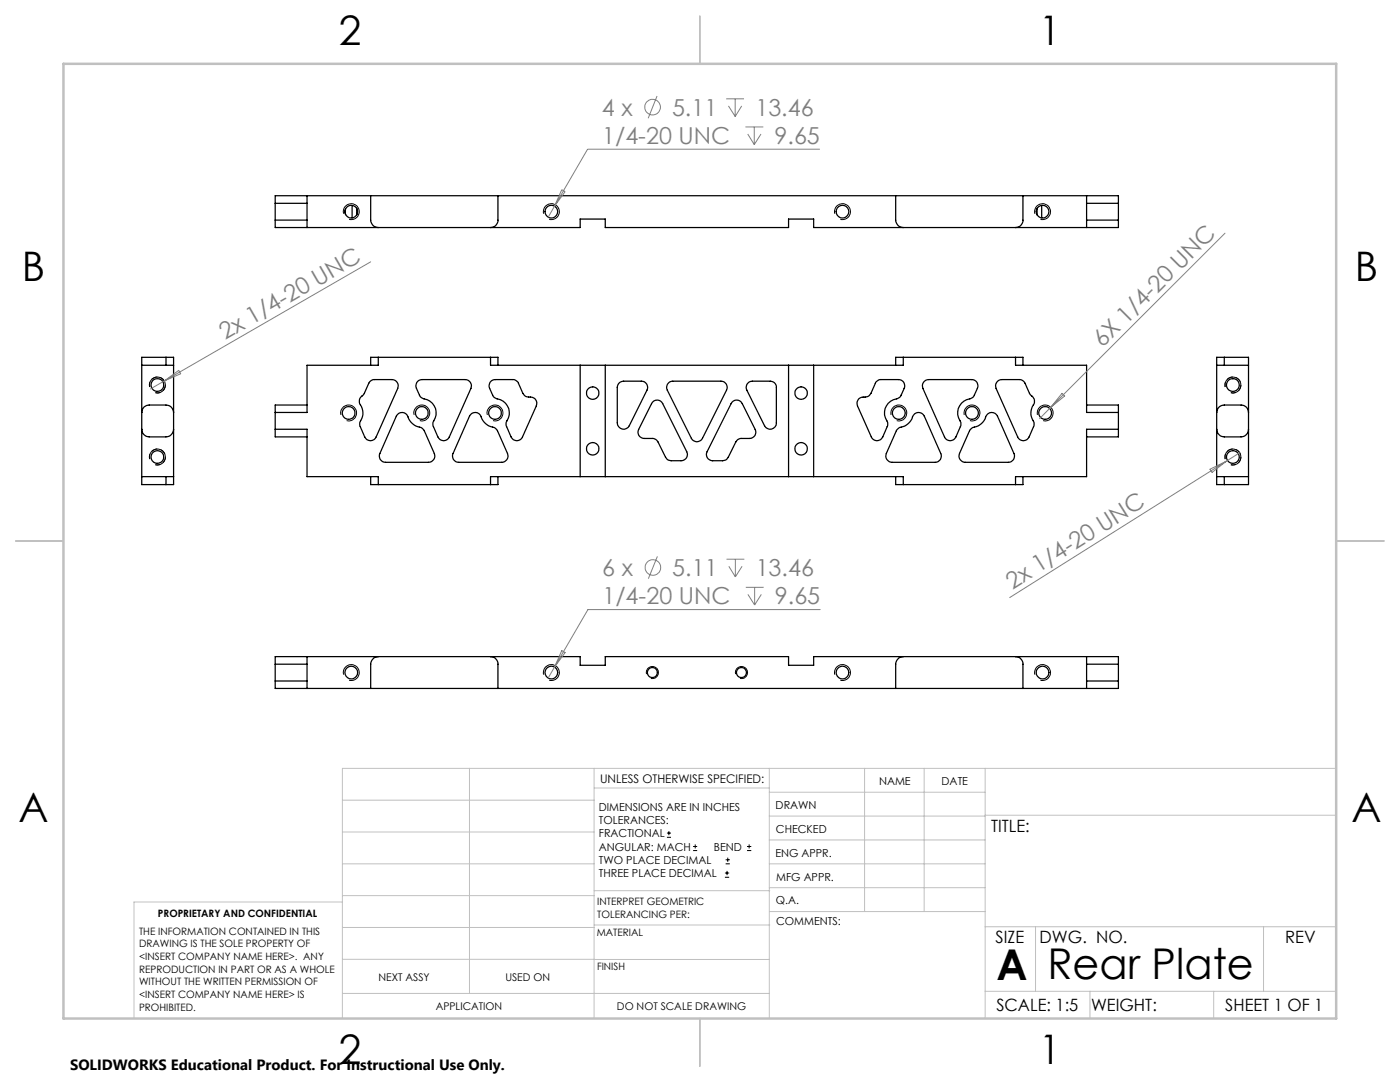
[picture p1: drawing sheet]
<svg xmlns="http://www.w3.org/2000/svg" width="279mm" height="216mm" viewBox="0 0 279 216" stroke-linecap="round" stroke-linejoin="round" font-family="sans-serif">
<g fill="none" stroke="#000" stroke-width=".25">
<path d="M61.3 39.1v6.3M74 39.1v4.8a1.51 1.51 0 0 0 1.5 1.5M99.4 39.1v4.8a1.45 1.45 0 0 1-1.5 1.5M178.8 39.1v4.8a1.51 1.51 0 0 0 1.5 1.5M204.2 39.1v4.8a1.45 1.45 0 0 1-1.5 1.5M216.9 39.1v6.3M54.9 40.6v-1.5h168.3v1.5M54.9 43.9v1.5h60.9v-1.7h5v1.7h36.6v-1.7h5v1.7h60.8v-1.5M54.9 40.6v3.3M54.9 40.6h6.4M54.9 43.9h6.4M69 41.6v1.2"/>
<path d="M70.3 41v2.5M71.2 41.6v1.3M207 41.6v1.3M207.9 41v2.5M216.9 40.6h6.3M216.9 43.9h6.3M223.2 40.6v3.3M28.3 72.9h6.3M33.1 71.3h1.5v25.4h-1.5M33.1 71.3h-4.8v25.4h4.8M33.1 71.3v1.6M73.9 76.1l.7-.4h3.6a1.26 1.26 0 0 1 1.2 1.8l-4.3 9.7a1.23 1.23 0 0 1-1.2 .7 1.23 1.23 0 0 1-1.1-.7l-1-2.2a1.5 1.5 0 0 1 .4-1.4 3.3 3.3 0 0 0-.5-3.3 1.82 1.82 0 0 1 .9-1.6z"/>
<path d="M75.5 71.3h-1.5v1.6M75.5 71.3v1.6h-14.2v9.4h-6.4M75.5 71.3h22.4M83.4 76.1l.8-.4h8.6a1.26 1.26 0 0 1 1.2 1.8l-4.3 9.7a1.23 1.23 0 0 1-1.2 .7 1.23 1.23 0 0 1-1.1-.7l-1-2.2v-.6a3 3 0 0 0-2.1-4.9l-.4-.4-.9-1.9 .1-.6zM97.9 71.3h1.5v1.6M97.9 71.3v1.6h82.4v-1.6M98 76.1l.8-.4h3.5a1.29 1.29 0 0 1 1.2 .8l.9 2a1.61 1.61 0 0 0 1.8 .8 1.27 1.27 0 0 1 .8 1.7l-2.7 6.2a1.23 1.23 0 0 1-1.2 .7 1.23 1.23 0 0 1-1.1-.7l-1-2.2v-.6a3 3 0 0 0-2-4.9l-.5-.4-.9-1.9 .1-.6zM115.8 72.9v22.2M120.8 72.9v22.2M123.6 76.4l.9-.3h3.5a1.23 1.23 0 0 1 1.1 1.8l-3.5 7a1.27 1.27 0 0 1-1.4 .7 1.27 1.27 0 0 1-1-1.2v-7.1zM133.4 76.4l.3-.2 .6-.1h9.6a1.23 1.23 0 0 1 1.1 1.8l-4.8 9.6a1.23 1.23 0 0 1-1.1 .7 1.23 1.23 0 0 1-1.1-.7l-4.8-9.6a1.2 1.2 0 0 1 .2-1.5zM149.3 76.4l.2-.2 .6-.1h3.6a1.21 1.21 0 0 1 1.2 1.2v7.1a1.24 1.24 0 0 1-.9 1.2 1.24 1.24 0 0 1-1.4-.7l-3.6-7a1.2 1.2 0 0 1 .3-1.5z"/>
<path d="M157.4 72.9v22.2M162.4 72.9v22.2M171.4 79.6l.6-.3a1.61 1.61 0 0 0 1.8-.8l.9-2a1.29 1.29 0 0 1 1.1-.8h3.5a1.23 1.23 0 0 1 1.1 1.8l-.7 1.6-.3 .3a3.2 3.2 0 0 0-2.9 3.4l.6 1.4 .1 .6-1 2.4a1.23 1.23 0 0 1-1.2 .7 1.23 1.23 0 0 1-1.1-.7l-2.8-6.2a1.28 1.28 0 0 1 .3-1.4zM180.3 71.3h-1.5v1.6M180.3 71.3h22.4M184.5 76.1l.8-.4h8.6a1.23 1.23 0 0 1 1.2 1.8l-.8 1.6-.3 .3a3.2 3.2 0 0 0-2.9 3.4l.6 1.4 .1 .6-1 2.4a1.23 1.23 0 0 1-1.2 .7 1.23 1.23 0 0 1-1.1-.7l-4.3-9.7a1.23 1.23 0 0 1 .3-1.4zM199.1 76.1l.9-.4h3.4a1.29 1.29 0 0 1 1.2 .8l1.1 2.3a1.41 1.41 0 0 1 .3 2.3 3.4 3.4 0 0 0 .4 3.3l-.1 .6-.9 2.2a1.23 1.23 0 0 1-1.2 .7 1.23 1.23 0 0 1-1.1-.7l-4.3-9.7a1.23 1.23 0 0 1 .3-1.4zM202.7 71.3h1.5v1.6M202.7 71.3v1.6h14.2v9.4h6.3M242.8 72.9h6.4M244.3 71.3h-1.5v25.4h1.5M244.3 71.3h4.9v25.4h-4.9"/>
<path d="M244.3 71.3v1.6M28.3 85.7a1.51 1.51 0 0 0 1.5 1.5h3.3a1.57 1.57 0 0 0 1.5-1.5M28.3 82.3a1.45 1.45 0 0 1 1.5-1.5h3.3a1.51 1.51 0 0 1 1.5 1.5M28.3 95.1h6.3M33.1 95.1v1.6M54.9 85.7v1.5h6.4M54.9 85.7h6.4v9.4h14.2v1.6M54.9 82.3v3.4M61.3 80.8h-6.4v1.5M74 95.1v1.6h1.5M75.5 96.7h22.4M79.3 82.7a1.3 1.3 0 0 1 1.4-.3 1.3 1.3 0 0 1 .9 1.2 3.4 3.4 0 0 0 2.5 1.8l.6 .5 2 4.6a1.26 1.26 0 0 1-1.2 1.8h-8.6a1.23 1.23 0 0 1-1.1-1.8z"/>
<path d="M93.9 82.7a1.3 1.3 0 0 1 1.4-.3 1.3 1.3 0 0 1 .9 1.2 3.4 3.4 0 0 0 2.5 1.8l.6 .5 2 4.6a1.26 1.26 0 0 1-1.2 1.8h-8.6a1.23 1.23 0 0 1-1.1-1.8zM97.9 96.7v-1.6h82.4v1.6M99.4 95.1v1.6h-1.5M130.2 80.3a1.23 1.23 0 0 1 2.1 .2l4.8 9.6a1.23 1.23 0 0 1-1.2 1.8h-2a1.18 1.18 0 0 1-1.1-.7l-1.5-3a1.23 1.23 0 0 0-1.1-.7h-1.6a1.23 1.23 0 0 1-1.1-1.8zM146.1 80.3a1.23 1.23 0 0 1 2 .2l2.6 5.2a1.23 1.23 0 0 1-1.1 1.8h-1.6a1.23 1.23 0 0 0-1.1 .7l-1.6 3a1.18 1.18 0 0 1-1.1 .7h-2a1.23 1.23 0 0 1-1.1-1.8zM178.8 95.1v1.6h1.5M179 85.8a2.2 2.2 0 0 1 1.6-.8l.9-.8 .5-.6a1.3 1.3 0 0 1 1-1.3 1.3 1.3 0 0 1 1.5 .7l3.2 7.5a1.23 1.23 0 0 1-1.1 1.8h-8.6a1.26 1.26 0 0 1-1.1-1.8zM180.3 96.7h22.4M193.9 85.5l.1-.1a3.5 3.5 0 0 0 2.9-2.5 1.25 1.25 0 0 1 2.2 .1l3.3 7.5a1.23 1.23 0 0 1-1.2 1.8h-8.5a1.26 1.26 0 0 1-1.2-1.8l2-4.6zM204.2 95.1v1.6h-1.5M216.9 80.8h6.3v1.5M223.2 85.7v1.5h-6.3"/>
<path d="M223.2 85.7h-6.3v9.4h-14.2v1.6M223.2 82.3v3.4M242.8 85.7a1.57 1.57 0 0 0 1.5 1.5h3.4a1.51 1.51 0 0 0 1.5-1.5M242.8 82.3a1.51 1.51 0 0 1 1.5-1.5h3.4a1.45 1.45 0 0 1 1.5 1.5M242.8 95.1h6.4M244.3 95.1v1.6M54.9 135.9v1.5h168.3v-1.5M54.9 132.5v-1.5h60.9v1.8h5v-1.8h36.6v1.8h5v-1.8h60.8v1.5M54.9 132.5v3.4M54.9 135.9h6.4M54.9 132.5h6.4M61.3 131v6.4"/>
<path d="M75.5 131a1.57 1.57 0 0 0-1.5 1.5v4.9M97.9 131a1.51 1.51 0 0 1 1.5 1.5v4.9M180.3 131a1.57 1.57 0 0 0-1.5 1.5v4.9M202.7 131a1.51 1.51 0 0 1 1.5 1.5v4.9M216.9 131v6.4M216.9 135.9h6.3M216.9 132.5h6.3M223.2 132.5v3.4"/>
<circle cx="70.1" cy="42.2" r="1.28"/>
<circle cx="110" cy="42.2" r="1.28"/>
<circle cx="168.1" cy="42.2" r="1.28"/>
<circle cx="208.1" cy="42.2" r="1.28"/>
<circle cx="31.4" cy="76.8" r="1.28"/>
<circle cx="118.3" cy="78.4" r="1.25"/>
<circle cx="159.9" cy="78.4" r="1.25"/>
<circle cx="246" cy="76.8" r="1.28"/>
<circle cx="31.4" cy="91.2" r="1.28"/>
<circle cx="69.6" cy="82.4" r="1.28"/>
<circle cx="84.2" cy="82.4" r="1.28"/>
<circle cx="98.8" cy="82.4" r="1.28"/>
<circle cx="118.3" cy="89.6" r="1.25"/>
<circle cx="159.9" cy="89.6" r="1.25"/>
<circle cx="179.4" cy="82.4" r="1.28"/>
<circle cx="194" cy="82.4" r="1.28"/>
<circle cx="208.6" cy="82.4" r="1.28"/>
<circle cx="246" cy="91.2" r="1.28"/>
<circle cx="70.1" cy="134.2" r="1.26"/>
<circle cx="110" cy="134.2" r="1.26"/>
<circle cx="130.2" cy="134.2" r="1.01"/>
<circle cx="148" cy="134.2" r="1.01"/>
<circle cx="168.1" cy="134.2" r="1.26"/>
<circle cx="208.1" cy="134.2" r="1.26"/>
</g>
<g fill="none" stroke="#808080" stroke-width=".2">
<path d="M131.1 19.2l-1.7 4.4M144.9 19.7h3.6M146.7 19.7v3.5M112.1 37.9l.7 .3-2.1 2.9zM145.4 21.1l1.3 2.1M148 21.1l-1.3 2.1M148.8 25.3h3.5M149.2 26.7l1.3 2.2M150.5 25.3v3.6M151.9 26.7l-1.4 2.2M163.6 29.8h-46.3l-6.6 11.3M74 52.2l-44 25.4"/>
<path d="M110.7 41.1l-1.3 2.3M244.5 46.5l-34.8 34.8M32.8 76l2.9-2.1 .4 .7zM211.9 78.5l.6 .5-2.8 2.3zM209.7 81.3l-2.2 2.2M241.5 93.6l3.2-1.6-2.8 2.3zM244.7 92l-43.2 27.2M247.4 90.3l-2.7 1.7M131.2 111l-1.8 4.5M145 111.6h3.6M145.5 113l1.3 2.1M146.8 111.6v3.5"/>
<path d="M148.1 113l-1.3 2.1M148.8 117.2h3.6M149.3 118.6l1.3 2.1M150.6 117.2v3.5M151.9 118.6l-1.3 2.1M112.1 129.8l.7 .4-2.1 2.9zM163.7 121.6h-46.4l-7.9 13.7"/>
<circle cx="130.2" cy="21.4" r="1.55"/>
<circle cx="130.3" cy="113.2" r="1.55"/>
</g>
<g fill="none" stroke="#000" stroke-width=".2">
<path d="M68.6 42.7a1.59 1.59 0 0 1 1.4-2 1.59 1.59 0 0 1 1.7 1.7 1.59 1.59 0 0 1-2 1.4M108.5 42.7a1.59 1.59 0 0 1 1.4-2 1.59 1.59 0 0 1 1.7 1.7 1.59 1.59 0 0 1-2 1.4M166.6 42.7a1.59 1.59 0 0 1 1.4-2 1.59 1.59 0 0 1 1.7 1.7 1.59 1.59 0 0 1-2 1.4M206.5 42.7a1.6 1.6 0 0 1 1.4-2.1 1.6 1.6 0 0 1 1.8 1.8 1.6 1.6 0 0 1-2.1 1.4M29.9 77.2a1.58 1.58 0 0 1 1.4-2 1.58 1.58 0 0 1 1.7 1.8 1.58 1.58 0 0 1-2 1.4M244.5 77.2a1.58 1.58 0 0 1 1.4-2 1.58 1.58 0 0 1 1.7 1.8 1.58 1.58 0 0 1-2 1.4M29.9 91.6a1.59 1.59 0 0 1 1.4-2 1.59 1.59 0 0 1 1.7 1.7 1.59 1.59 0 0 1-2 1.4M68.1 82.8a1.58 1.58 0 0 1 1.3-2 1.58 1.58 0 0 1 1.8 1.7 1.58 1.58 0 0 1-2 1.4M82.7 82.8a1.58 1.58 0 0 1 1.3-2 1.58 1.58 0 0 1 1.8 1.7 1.58 1.58 0 0 1-2 1.4M97.3 82.8a1.58 1.58 0 0 1 1.4-2 1.58 1.58 0 0 1 1.7 1.7 1.58 1.58 0 0 1-2 1.4M177.8 82.8a1.58 1.58 0 0 1 1.4-2 1.58 1.58 0 0 1 1.7 1.7 1.58 1.58 0 0 1-1.9 1.4M192.4 82.8a1.58 1.58 0 0 1 1.4-2 1.58 1.58 0 0 1 1.7 1.7 1.58 1.58 0 0 1-1.9 1.4"/>
<path d="M207 82.8a1.58 1.58 0 0 1 1.4-2 1.58 1.58 0 0 1 1.7 1.7 1.58 1.58 0 0 1-1.9 1.4M244.5 91.6a1.59 1.59 0 0 1 1.4-2 1.59 1.59 0 0 1 1.7 1.7 1.59 1.59 0 0 1-2 1.4M68.6 134.6a1.59 1.59 0 0 1 1.4-2 1.59 1.59 0 0 1 1.7 1.8 1.59 1.59 0 0 1-2 1.3M108.5 134.6a1.59 1.59 0 0 1 1.4-2 1.59 1.59 0 0 1 1.7 1.8 1.59 1.59 0 0 1-2 1.3M129 134.5a1.21 1.21 0 0 1 1-1.5 1.21 1.21 0 0 1 1.4 1.3 1.21 1.21 0 0 1-1.5 1.1M146.8 134.5a1.21 1.21 0 0 1 1-1.5 1.21 1.21 0 0 1 1.4 1.3 1.21 1.21 0 0 1-1.5 1.1M166.6 134.6a1.59 1.59 0 0 1 1.4-2 1.59 1.59 0 0 1 1.7 1.8 1.59 1.59 0 0 1-2 1.3M206.5 134.6a1.6 1.6 0 0 1 1.4-2 1.6 1.6 0 0 1 1.8 1.7 1.6 1.6 0 0 1-2.1 1.4M133.1 167.1h.8M133.1 166.2h.8M133.5 165.8v.9M138.3 169.7h.8"/>
<path d="M138.3 168.9h.8M138.7 168.5v.8M144.7 175h.8M144.7 174.2h.8M144.8 172.4h.9M144.8 171.6h.9M145.1 173.8v.8M145.2 171.1v.9M149.1 169.7h.8M149.1 168.9h.8M149.5 168.5v.8"/>
</g>
<path d="M31 78.3a1.59 1.59 0 0 0 2-1.4 1.59 1.59 0 0 0-1.7-1.7 1.59 1.59 0 0 0-1.4 2M245.7 78.3a1.59 1.59 0 0 0 1.9-1.4 1.59 1.59 0 0 0-1.7-1.7 1.59 1.59 0 0 0-1.4 2M31 92.7a1.59 1.59 0 0 0 2-1.4 1.59 1.59 0 0 0-1.7-1.7 1.59 1.59 0 0 0-1.4 2M245.7 92.7a1.59 1.59 0 0 0 1.9-1.4 1.59 1.59 0 0 0-1.7-1.7 1.59 1.59 0 0 0-1.4 2" fill="none" stroke="#000" stroke-width=".2" stroke-dasharray="1.3 .6" stroke-dashoffset=".3" stroke-linecap="butt"/>
<g fill="none" stroke="#c0c0c0" stroke-width=".2">
<path d="M68.3 159.7h50.3M93.7 153.3v44.9M118.6 153.3v49.9M118.6 157.2h34.9M153.5 153.3v49.9M153.5 158.1h43.1M172.5 153.3v28.6M184.4 153.3v28.6M196.6 153.3v49.9M266.7 153.3h-198.4v49.9M68.3 178.7h50.3M68.3 172.4h50.3"/>
<path d="M68.3 166h50.3M68.3 180h-41.6v23.2M118.6 177.7h35M153.5 167.6h43.1M153.5 162.8h43.1M153.5 172.4h43.1M153.5 177.1h43.1M196.6 162.7h70.1M68.3 198.2h85.2M68.3 191.4l85.2 .1M68.3 185.1h50.3M118.6 184.6h35"/>
<path d="M153.6 181.9h43M196.6 197.8h70.1M196.6 184.9h70.1M206.7 184.9v12.9M217.5 197.8v5.4M242.2 197.8v5.4M252.2 184.9v12.9"/>
</g>
<path d="M139.7 3.2v9.5M3.1 107.9h9.6M266.7 107.9h9.5M139.7 203.2v9.6" fill="none" stroke="#c0c0c0" stroke-width=".25"/>
<path d="M12.7 12.7h254v190.5h-254z" fill="none" stroke="#c0c0c0" stroke-width=".5"/>
<g font-size="8.5">
<text x="198.9" y="195.5">A</text>
<text x="209" y="195.4">Rear Plate</text>
</g>
<g font-size="8.1">
<text x="67.6" y="8.9">2</text>
<text x="207.3" y="8.9">1</text>
<text x="4.4" y="56.2">B</text>
<text x="270.4" y="56.2">B</text>
<text x="3.7" y="164.1">A</text>
<text x="269.7" y="164.1">A</text>
<text x="67.6" y="212.4">2</text>
<text x="207.3" y="212.4">1</text>
</g>
<g font-size="4.7" fill="#808080">
<text x="120.1" y="23.1">4 x</text>
<text x="134.1" y="23.1">5.11</text>
<text x="150.8" y="23.1">13.46</text>
<text x="120.2" y="28.7">1/4-20 UNC</text>
<text x="154.6" y="28.7">9.65</text>
<text x="45" y="67.8" transform="rotate(-30 45 67.8)">2x 1/4-20 UNC</text>
<text x="220" y="69.5" transform="rotate(-45 220 69.5)">6X 1/4-20 UNC</text>
<text x="120.2" y="114.9">6 x</text>
<text x="134.2" y="114.9">5.11</text>
<text x="150.8" y="114.9">13.46</text>
<text x="202.1" y="117.7" transform="rotate(-32 202.1 117.7)">2x 1/4-20 UNC</text>
<text x="120.2" y="120.5">1/4-20 UNC</text>
<text x="154.6" y="120.5">9.65</text>
</g>
<g font-size="3.4">
<text x="197.8" y="166">TITLE:</text>
<text x="198.7" y="188.1">SIZE</text>
<text x="207.5" y="188.1">DWG. NO.</text>
<text x="256.5" y="188.2">REV</text>
<text x="198.8" y="201.7">SCALE: 1:5</text>
<text x="217.7" y="201.8">WEIGHT:</text>
<text x="244.5" y="201.7">SHEET 1 OF 1</text>
</g>
<text font-size="3" x="14" y="213.5">SOLIDWORKS Educational Product. For Instructional Use Only.</text>
<text font-size="2.4" x="119.8" y="156.2">UNLESS OTHERWISE SPECIFIED:</text>
<g font-size="2.2">
<text x="119.5" y="161.8">DIMENSIONS ARE IN INCHES</text>
<text x="154.8" y="161.4">DRAWN</text>
<text x="175.4" y="156.6">NAME</text>
<text x="187.9" y="156.7">DATE</text>
<text x="119.5" y="164.4">TOLERANCES:</text>
<text x="119.5" y="167.1">FRACTIONAL</text>
<text x="154.9" y="166.3">CHECKED</text>
<text x="119.5" y="169.7">ANGULAR: MACH</text>
<text x="119.5" y="172.4">TWO PLACE DECIMAL</text>
<text x="142.5" y="169.7">BEND</text>
<text x="154.8" y="170.9">ENG APPR.</text>
<text x="119.5" y="175">THREE PLACE DECIMAL</text>
<text x="154.9" y="175.7">MFG APPR.</text>
<text x="154.9" y="180.4">Q.A.</text>
<text x="154.9" y="184.6">COMMENTS:</text>
</g>
<g font-size="2.1">
<text x="75.5" y="195.7">NEXT ASSY</text>
<text x="100.9" y="195.7">USED ON</text>
<text x="86.9" y="201.5">APPLICATION</text>
<text x="123.1" y="201.6">DO NOT SCALE DRAWING</text>
</g>
<g font-size="2">
<text x="31.5" y="182.9">PROPRIETARY AND CONFIDENTIAL</text>
<text x="119.2" y="180.6">INTERPRET GEOMETRIC</text>
<text x="119.2" y="183.1">TOLERANCING PER:</text>
<text x="27.8" y="186.5">THE INFORMATION CONTAINED IN THIS</text>
<text x="27.8" y="189">DRAWING IS THE SOLE PROPERTY OF</text>
<text x="27.8" y="191.6">&lt;INSERT COMPANY NAME HERE&gt;. ANY</text>
<text x="119.1" y="186.7">MATERIAL</text>
<text x="27.8" y="194.1">REPRODUCTION IN PART OR AS A WHOLE</text>
<text x="27.8" y="196.6">WITHOUT THE WRITTEN PERMISSION OF</text>
<text x="119.1" y="193.5">FINISH</text>
<text x="27.8" y="199.1">&lt;INSERT COMPANY NAME HERE&gt; IS</text>
<text x="27.8" y="201.7">PROHIBITED.</text>
</g>
</svg>
